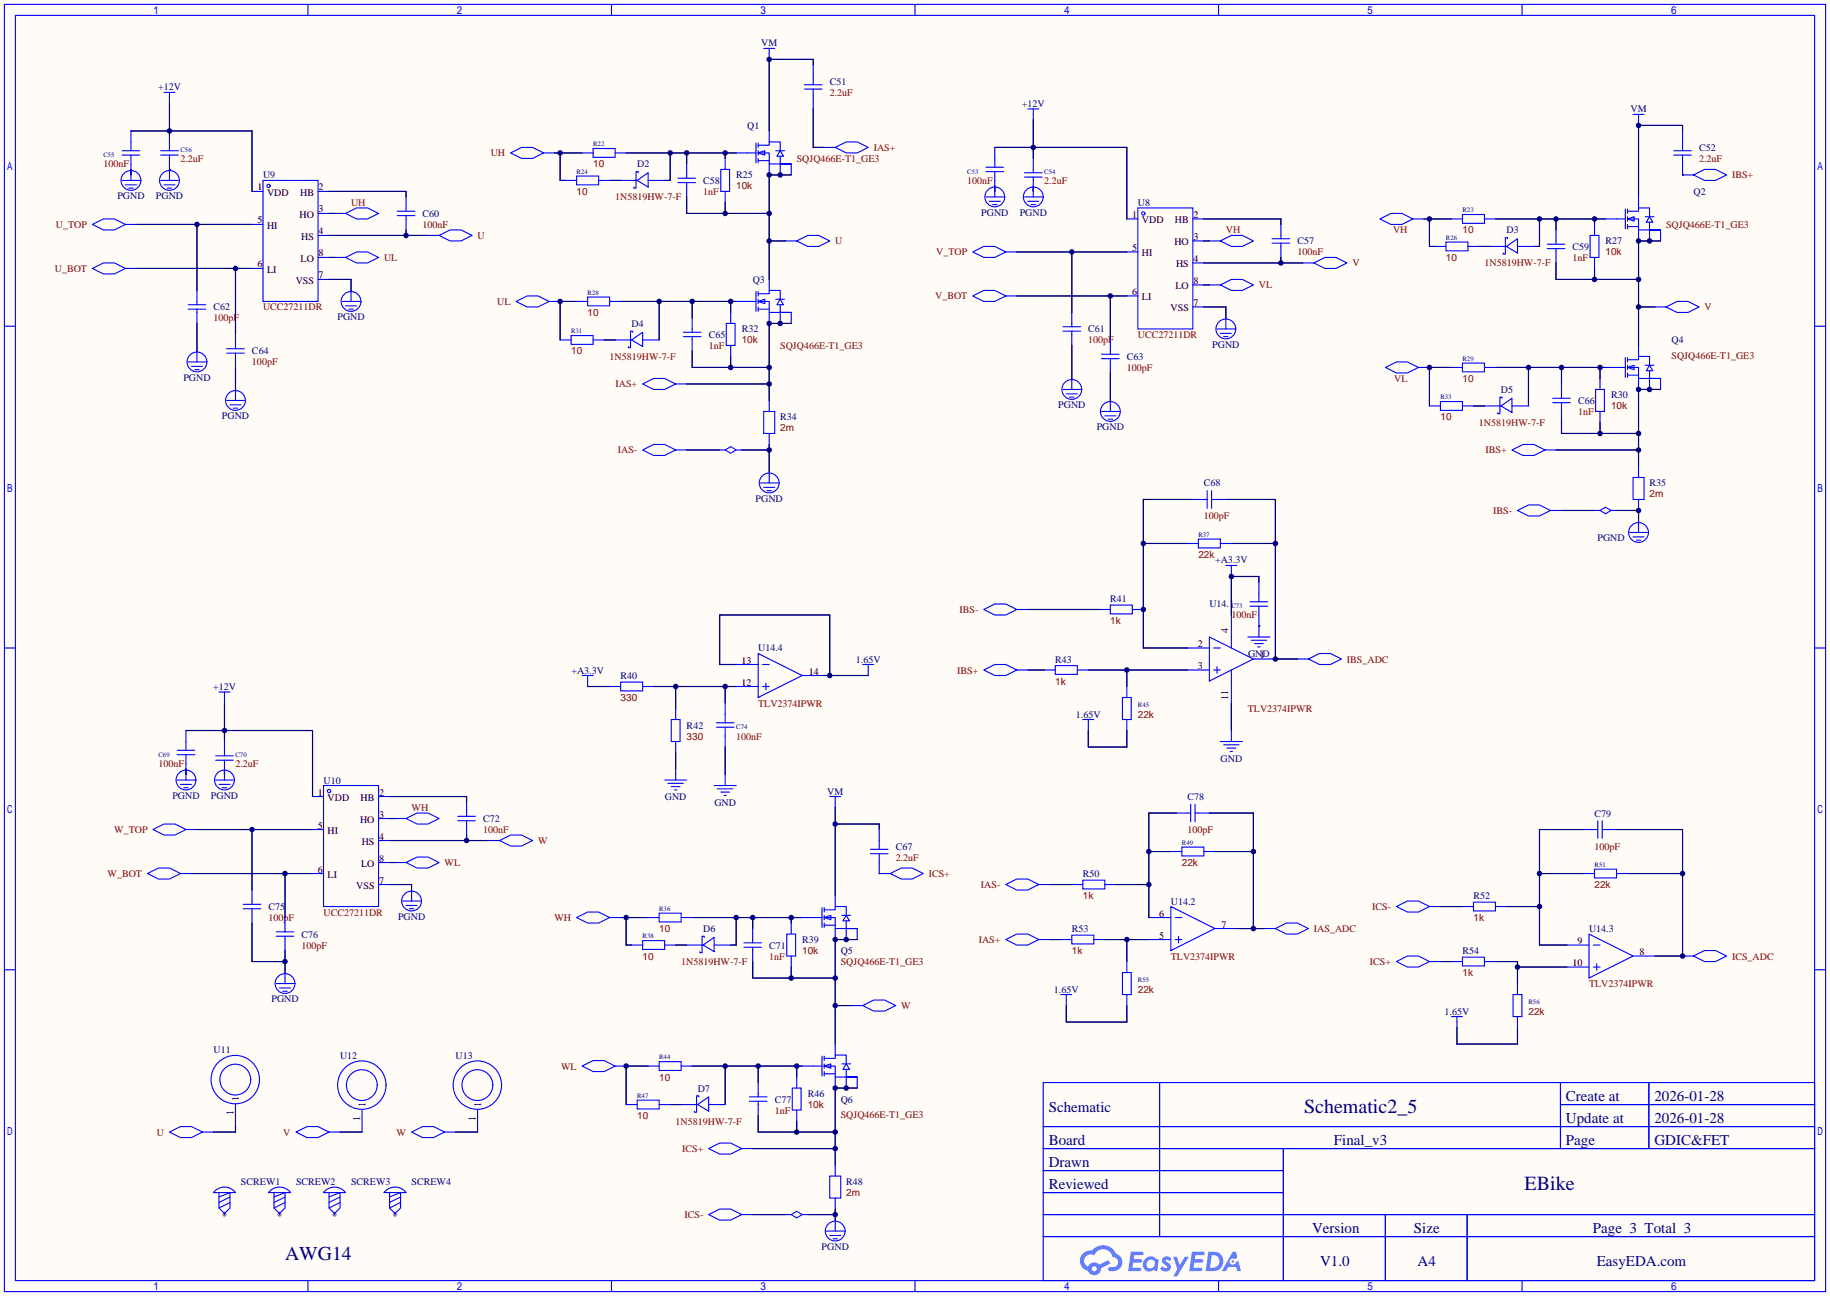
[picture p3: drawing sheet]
<svg xmlns="http://www.w3.org/2000/svg" width="422mm" height="299mm" viewBox="0 0 422 299" stroke-linecap="round" stroke-linejoin="round" font-family="sans-serif">
<path d="M0 0h422.4v299.2h-422.4z" fill="#fffcf7"/>
<g fill="#999">
<circle cx="51.8" cy="280.4" r=".51"/>
<circle cx="64.5" cy="280.4" r=".51"/>
<circle cx="77.2" cy="280.4" r=".51"/>
<circle cx="91.2" cy="280.4" r=".51"/>
</g>
<g fill="none" stroke="#00f" stroke-width=".25">
<path d="M1 1h420.4v297.2h-420.4zM3.6 3.6h415.2v292.1h-415.2zM71.1 1v2.6M141.1 1v2.6M211.2 1v2.6M281.3 1v2.6M351.3 1v2.6M1 75.3h2.6M418.8 75.3h2.6M1 149.6h2.6M418.8 149.6h2.6M1 223.9h2.6"/>
<path d="M418.8 223.9h2.6M240.8 249.9h178v45.8h-178zM267.7 249.9v35.6M360.2 249.9v15.3M360.2 255h58.6M380.6 249.9v15.3M240.8 260.1h178M240.8 265.2h178M240.8 270.3h55.4M240.8 275.3h55.4M296.2 265.2v30.5M71.1 295.7v2.5"/>
<path d="M141.1 295.7v2.5M211.2 295.7v2.5M240.8 280.4h178M240.8 285.5h178M281.3 295.7v2.5M319.8 280.4v15.3M338.6 280.4v15.3M351.3 295.7v2.5"/>
</g>
<g fill="#5487ff">
<path d="M268.5 290.3a1.3 1.3 0 0 1 1.9 .3l-.4 .6a.54 .54 0 0 0-1-.2l.2 .2a1.28 1.28 0 0 1 .8 2 1.53 1.53 0 0 1-2.2-.3l.5-.6 .8 .5a.31 .31 0 0 0 .3-.3 .31 .31 0 0 0-.2-.3 1.12 1.12 0 0 1-.7-1.9z"/>
<path d="M270.8 290.2h.8l.7 1.9 1.2-1.9h.9l-2.7 4.5h-.9l1-1.7z"/>
<path d="M261 289h2.3a.46 .46 0 0 1 .5 .1 .46 .46 0 0 1 .1 .5l-.3 .2h-1.8l-.1 .9h1.6a.4 .4 0 0 1 .3 .4 .4 .4 0 0 1-.4 .4h-1.6l-.2 1.2h1.4a.46 .46 0 0 1 .5 .1 .46 .46 0 0 1 .1 .5l-.4 .2h-2.6z"/>
<path d="M275.1 289h2.3a.47 .47 0 0 1 .5 .1 .47 .47 0 0 1 .1 .5l-.3 .2h-1.8l-.1 .9h1.6a.4 .4 0 0 1 .4 .4 .4 .4 0 0 1-.5 .4h-1.6l-.2 1.2h1.4a.46 .46 0 0 1 .5 .1 .46 .46 0 0 1 .1 .5l-.4 .2h-2.6z"/>
<path d="M284.5 289h.8l.3 1.3-.6 .4a.75 .75 0 0 0-1.1 .3 .75 .75 0 0 0 .5 1 .75 .75 0 0 0 .9-.6l.5-.3 .6 2.4h-.8l-.3-1h-1.8l-.5 1h-1z"/>
<path d="M278.9 289l-.6 4.5h1.4a2.27 2.27 0 0 0 2.7-2.3 2.27 2.27 0 0 0-2.7-2.2zM279.7 289.8a1.5 1.5 0 0 1 1.8 1.5 1.5 1.5 0 0 1-1.9 1.4h-.3z"/>
<path d="M264.4 290.6a1.6 1.6 0 0 0-.4 2.3 1.6 1.6 0 0 0 2.3 .2l.8 .4 .3-2.5-.1-.3h-.5a1.58 1.58 0 0 0-2.4-.1zM265 291.1a.99 .99 0 0 1 1.6 .6 .99 .99 0 0 1-1.3 1.1 .98 .98 0 0 1-.3-1.7z"/>
<path d="M250 289.4a2.37 2.37 0 0 0 1.1 4 1.54 1.54 0 0 0 1.8 1 1.54 1.54 0 0 0 1.2-1.6l2.2-1.1-.5-.8-2.1 1.1a1.57 1.57 0 0 0-2.6 .4 1.5 1.5 0 0 1-.7-2.1 1.5 1.5 0 0 1 2.2-.5 2.23 2.23 0 0 1 2.3-1.4 2.23 2.23 0 0 1 1.9 1.8 1.16 1.16 0 0 1 1.3 1.1 1.16 1.16 0 0 1-1.1 1.3h-.7a.47 .47 0 0 0-.5 .3 .47 .47 0 0 0 .4 .6 2.14 2.14 0 0 0 2.7-1.4 2.14 2.14 0 0 0-1.3-2.7 3.2 3.2 0 0 0-5.5-.7l-1.1 .1zM252 292.9a.6 .6 0 0 1 1.2 0 .6 .6 0 0 1-1.2 0z"/>
<circle cx="284.6" cy="291.3" r=".28"/>
</g>
<g fill="none" stroke="#00f" stroke-width=".25">
<path d="M176.3 11.2h2.5M177.5 11.2v2.5M185.7 19.6h4M187.7 15v4.6M28.2 35.8h4.1M28.2 34.8h4.1M30.2 30.2v4.6M30.2 35.8v5.9M37.1 35.8h4M37.1 34.8h4M37.8 21.3h2.6M39.1 21.3v2.6"/>
<path d="M39.1 31.5v3.3M39.1 35.8v5.9M117.9 35.3l2.5-1.3h2.5l2.6 1.3-2.6 1.3h-2.5zM125.5 35.3h2.5M134.4 35.3h2.5M136.9 34.3h5.1v2h-5.1zM142 35.3h2.5M147.3 39.9v-.3h-.5v3.8h-.5v-.2M158.5 37.8v3.3M166.4 39.1h2v5.1h-2zM167.4 36.6v2.5M169.9 35.3h4.6"/>
<path d="M174.5 33v4.6M175 35.3h2.5v2.5h5.1h-2.5v-1.7M175 33.5h2.5v-.7h2.6v2M175 35.3l1.5-.5v1zM175 33v1M175 34.8v1M175 36.6v1M175 37.1h2.5M177.5 30.2v2.6M177.5 37.8v2.6M179.1 34.8h2M180.1 34.8l.7 1.3h-1.5z"/>
<path d="M180.1 37.8v2.6M182.6 37.8v2.6M185.7 20.6h4M187.7 20.6v4.5M190.2 34h2.6M192.8 34l2.5-1.2h2.6l2.5 1.2-2.5 1.3h-2.6zM227.6 39.6h4M227.6 38.6h4M229.6 34v4.6M229.6 39.6v5.9M236.5 39.9h4M237.2 25.1h2.6"/>
<path d="M238.5 25.1v2.6M238.5 36.6v3.3M376.9 26.4h2.6M378.2 26.4v2.6M386.3 35.8h4.1M386.3 34.8h4.1M388.4 30.2v4.6M388.4 35.8v4.6h2.5M21.3 51.8l2.6-1.3h2.5l2.6 1.3-2.6 1.3h-2.5zM28.2 41.7h4.1M29 51.8h2.5M29 42.7h2.5"/>
<path d="M29.7 43.4h1M37.1 41.7h4M37.8 42.7h2.6M38.6 43.4h1M58.2 51.8h2.5M58.2 44.2h2.5M60.7 41.7h12.7v27.9h-12.7zM73.4 59.4h2.5M73.4 54.4h2.5M73.4 49.3h2.5M73.4 44.2h2.5M77.2 59.4h2.6"/>
<path d="M77.2 49.3h2.6M79.8 59.4l2.5-1.2h2.5l2.6 1.2-2.6 1.3h-2.5zM79.8 49.3l2.5-1.3h2.5l2.6 1.3-2.6 1.2h-2.5zM91.7 48.8h4.1M91.7 49.8h4.1M93.7 45.5v3.3M93.7 49.8v3.3M98.8 54.4h2.5M101.3 54.4l2.6-1.3h2.5l2.6 1.3-2.6 1.2h-2.5zM130.6 41.7h2.5M133.1 40.6h5.1v2.1h-5.1zM138.2 41.7h2.5"/>
<path d="M143.3 41.7h3.8M147.1 41.7l2.5-1.8v3.3zM149.6 41.7h3.8M156.5 42.2h4M156.5 41.1h4M158.5 42.2v3.3M167.4 44.2v2.5M181.4 55.6h2.5M183.9 55.6l2.5-1.2h2.6l2.5 1.2-2.5 1.3h-2.6zM224.5 58.2l2.6-1.3h2.5l2.6 1.3-2.6 1.2h-2.5zM227.6 45.5h4M228.3 46.5h2.6"/>
<path d="M229.1 47.2h1M232.2 58.2h2.5M236.5 40.9h4M236.5 45.5h4M237.2 46.5h2.6M238 47.2h1M238.5 40.9v4.6M260.1 58.2h2.5M260.1 50.5h2.5M262.6 48h12.7v27.9h-12.7zM275.3 55.6h2.6M275.3 50.5h2.6"/>
<path d="M279.1 55.6h2.6M281.7 55.6l2.5-1.2h2.6l2.5 1.2-2.5 1.3h-2.6zM293.6 55.1h4.1M293.6 56.1h4.1M295.7 51.8v3.3M295.7 56.1v3.3M318.5 50.5l2.6-1.2h2.5l2.5 1.2-2.5 1.3h-2.5zM326.1 50.5h2.6M331.2 56.9h2.6M333.8 55.9h5v2h-5zM335 50.5h2.6M337.6 49.5h5v2.1h-5z"/>
<path d="M338.8 56.9h2.6M342.6 50.5h2.6M343.9 56.9h3.8M347.7 56.9l2.6-1.8v3.3zM348 55.1v-.2h-.5v3.8h-.5v-.3M350.3 56.9h3.8M357.1 57.4h4.1M357.1 56.4h4.1M359.2 53.1v3.3M359.2 57.4v3.3M367 54.4h2.1v5h-2.1zM368 51.8v2.6"/>
<path d="M368 59.4v2.6M370.6 50.5h4.6M375.2 48.3v4.5M375.7 50.5h2.5v2.6h5.1h-2.6v-1.8M375.7 48.8h2.5v-.8h2.5v2M375.7 50.5l1.5-.5v1.1zM375.7 48.3v1M375.7 50v1.1M375.7 51.8v1M375.7 52.3h2.5M378.2 45.5v2.5M378.2 53.1v2.5"/>
<path d="M379.7 50h2.1M380.7 50l.8 1.3h-1.5zM380.7 53.1v2.5M383.3 53.1v2.5M390.9 40.4l2.5-1.3h2.6l2.5 1.3-2.5 1.3h-2.6zM21.3 62l2.6-1.3h2.5l2.6 1.3-2.6 1.2h-2.5zM29 62h2.5M43.4 71.4h4.1M43.4 70.4h4.1M45.5 67.1v3.3M45.5 71.4v3.3M54.4 77.2v3.3"/>
<path d="M58.2 62h2.5M73.4 64.5h2.5M79 69.6h4.1M79.8 70.6h2.5M80.5 71.4h1M81 67.1v2.5M119.1 69.6l2.6-1.3h2.5l2.5 1.3-2.5 1.3h-2.5zM126.7 69.6h2.6M129.3 78.5h2.5M131.8 77.5h5.1v2h-5.1zM133.1 69.6h2.5M135.6 68.6h5.1v2h-5.1z"/>
<path d="M136.9 78.5h2.5M140.7 69.6h2.6M142 78.5h3.8M145.8 78.5l2.5-1.8v3.3zM146 76.7v-.2h-.5v3.8h-.5v-.3M148.3 78.5h3.8M157.7 77.7h4.1M157.7 76.7h4.1M159.8 73.4v3.3M159.8 77.7v3.3M167.6 74.7h2.1v5.1h-2.1zM168.7 72.1v2.6"/>
<path d="M168.7 79.8v2.5M169.9 69.6h4.6M174.5 67.3v4.6M175 69.6h2.5v2.5h5.1h-2.5v-1.7M175 67.8h2.5v-.7h2.6v2M175 69.6l1.5-.5v1zM175 67.3v1M175 69.1v1M175 70.9v1M175 71.4h2.5M177.5 64.5v2.6M177.5 72.1v2.6"/>
<path d="M179.1 69.1h2M180.1 69.1l.7 1.3h-1.5zM180.1 72.1v2.6M182.6 72.1v2.6M224.5 68.3l2.6-1.2h2.5l2.6 1.2-2.6 1.3h-2.5zM232.2 68.3h2.5M245.4 76.5h4M245.4 75.4h4M247.4 72.1v3.3M247.4 76.5v3.3M256.3 78.5v3.3M260.1 68.3h2.5"/>
<path d="M275.3 65.8h2.6M275.3 70.9h2.6M275.3 60.7h2.6M279.1 65.8h2.6M280.9 75.9h4.1M281.7 65.8l2.5-1.3h2.6l2.5 1.3-2.5 1.3h-2.6zM281.7 77h2.5M282.4 77.7h1.1M283 73.4v2.5M300.7 60.7h2.6M303.3 60.7l2.5-1.3h2.6l2.5 1.3-2.5 1.3h-2.6zM378.2 79.8v2.5"/>
<path d="M382 70.9h2.6M384.6 70.9l2.5-1.3h2.5l2.6 1.3-2.6 1.2h-2.5zM43.4 83.6h4.1M44.2 84.6h2.5M45 85.3h1M45.5 81v2.6M52.3 81.5h4.1M52.3 80.5h4.1M52.3 92.5h4.1M53.1 93.5h2.5M53.8 94.2h1.1M54.4 81.5v3.3"/>
<path d="M54.4 89.9v2.6M148.3 88.6l2.6-1.2h2.5l2.6 1.2-2.6 1.3h-2.5zM156 88.6h2.5M176.3 95h2.5v5.1h-2.5zM177.5 92.5v2.5M245.4 89.9h4M246.1 90.9h2.6M246.9 91.7h1M247.4 87.4v2.5M254.3 82.8h4M254.3 81.8h4M254.3 95h4"/>
<path d="M255 96h2.6M255.8 96.8h1M256.3 82.8v3.3M256.3 92.5v2.5M319.8 84.8l2.5-1.2h2.6l2.5 1.2-2.5 1.3h-2.6zM327.4 84.8h2.5M329.9 93.7h2.6M332.5 92.7h5.1v2h-5.1zM335 84.8h2.6M337.6 83.8h5v2.1h-5zM337.6 93.7h2.5M342.6 84.8h2.6"/>
<path d="M342.6 93.7h3.9M346.5 93.7l2.5-1.8v3.3zM346.7 91.9v-.2h-.5v3.8h-.5v-.3M349 93.7h3.8M358.4 93h4.1M358.4 91.9h4.1M360.4 88.6v3.3M360.4 93v3.3M368.3 89.9h2v5.1h-2zM369.3 87.4v2.5M369.3 95v2.5M370.6 84.8h4.6"/>
<path d="M375.2 82.6v4.5M375.7 84.8h2.5v2.6h5.1h-2.6v-1.8M375.7 83.1h2.5v-.8h2.5v2M375.7 84.8l1.5-.5v1zM375.7 82.6v1M375.7 84.3v1M375.7 86.1v1M375.7 86.6h2.5M378.2 87.4v2.5M379.7 84.3h2.1M380.7 84.3l.8 1.3h-1.5zM380.7 87.4v2.5"/>
<path d="M383.3 87.4v2.5M148.3 103.9l2.6-1.3h2.5l2.6 1.3-2.6 1.3h-2.5zM156 103.9h2.5M166.1 103.9h1.3M167.4 103.9l1.3-.8 1.2 .8-1.2 .7zM169.9 103.9h1.3M175.5 111.5h4.1M176.3 112.5h2.5M177 113.3h1.1M177.5 100.1v2.5M177.5 109v2.5M275.3 115.3h3.3"/>
<path d="M278.6 113.3v4M279.7 113.3v4M279.7 115.3h3.3M349 103.9l2.5-1.3h2.6l2.5 1.3-2.5 1.3h-2.6zM350.3 117.9l2.5-1.3h2.5l2.6 1.3-2.6 1.2h-2.5zM356.6 103.9h2.6M357.9 117.9h2.5M368 117.9h1.3M369.3 117.9l1.3-.8 1.3 .8-1.3 .7zM371.9 117.9h1.2M376.9 110.2h2.6v5.1h-2.6zM378.2 107.7v2.5"/>
<path d="M378.2 115.3v2.6M256.3 139.7h5.1v2h-5.1zM274.1 125.5h2.5M276.6 124.5h5.1v2h-5.1zM281.7 125.5h2.5M283 130.6h2.5M284.2 130.6v2.5M288.5 140h4.1M288.5 138.9h4.1M290.6 134.4v4.5M290.6 140v7.1M376.2 122.9h4"/>
<path d="M376.9 124h2.6M377.7 124.7h1M378.2 120.4v2.5M50.5 159.8h2.6M51.8 159.8v2.5M134.4 156h2.5M135.6 156v2.5M140.7 158.5h2.6M143.3 157.5h5v2h-5zM148.3 158.5h2.6M169.9 158.5h5.1M169.9 153.4h5.1"/>
<path d="M175 150.9l10.2 5.1-10.2 5zM176 158.5h1.5M176 153.4h1.5M176.8 157.7v1.6M185.2 156h5M199.1 153.4h2.6M200.4 153.4v2.6M227.1 154.7l2.5-1.3h2.6l2.5 1.3-2.5 1.3h-2.6zM227.1 140.7l2.5-1.3h2.6l2.5 1.3-2.5 1.3h-2.6zM234.7 154.7h2.5M234.7 140.7h2.5M241 154.7h2.6"/>
<path d="M243.6 153.7h5.1v2h-5.1zM248.7 154.7h2.5M253.7 140.7h2.6M260.1 158.5v2.5M261.4 140.7h2.5M274.1 149.6h5M274.1 154.7h5M279.1 147.1l10.2 5-10.2 5.1zM280.2 149.6h1.5M280.2 154.7h1.5M280.9 153.9v1.5M284.2 142v7.6"/>
<path d="M284.2 154.7v7.6M288 147.1h5.1M288.8 147.8h3.6M289.3 152.1h5.1M289.6 148.6h2M290.3 149.4h.5M299.5 152.1h2.5M302 152.1l2.5-1.2h2.6l2.5 1.2-2.5 1.3h-2.6zM40.9 174.2h4.1M40.9 173.2h4.1M42.9 168.7v4.5M42.9 174.2v5.9"/>
<path d="M49.8 175.5h4M49.8 174.5h4M51.8 171.2v3.3M51.8 175.5v4.6M154.9 166.1h2.1v5.1h-2.1zM156 163.6v2.5M156 171.2v2.5M156 177.5v2.6M165.4 167.9h4M165.4 166.9h4M167.4 162.3v4.6M167.4 167.9v4.6"/>
<path d="M167.4 178.8v2.6M249.9 166.1h2.6M251.2 166.1v2.6M259.1 161h2v5.1h-2zM260.1 166.1v2.6M281.7 171.2h5.1M282.4 172h3.6M283.2 172.7h2M284 173.5h.5M284.2 168.7v2.5M35.3 191.5l2.5-1.3h2.6l2.5 1.3-2.5 1.3h-2.6zM40.9 180.1h4.1"/>
<path d="M41.7 181.1h2.5M42.4 181.9h1M42.9 191.5h2.6M49.8 180.1h4M50.5 181.1h2.6M51.3 181.9h1M72.1 191.5h2.6M72.1 183.9h2.6M74.7 181.4h12.7v27.9h-12.7zM87.4 199.1h2.5M87.4 194.1h2.5M87.4 189h2.5"/>
<path d="M87.4 183.9h2.5M91.2 199.1h2.5M91.2 189h2.5M93.7 199.1l2.6-1.2h2.5l2.5 1.2-2.5 1.3h-2.5zM93.7 189l2.6-1.3h2.5l2.5 1.3-2.5 1.2h-2.5zM105.7 188.5h4M105.7 189.5h4M107.7 185.2v3.3M107.7 189.5v3.3M112.8 194.1h2.5M115.3 194.1l2.6-1.3h2.5l2.5 1.3-2.5 1.2h-2.5zM153.4 180.1h5.1"/>
<path d="M154.2 180.8h3.5M154.9 181.6h2.1M155.7 182.4h.5M164.8 181.4h5.1M165.6 182.1h3.6M166.4 182.9h2M167.1 183.6h.5M191.5 183.9h2.6M192.8 183.9v2.5M200.9 197.1h4.1M200.9 196.1h4.1M202.9 197.1v4.6h2.6"/>
<path d="M202.9 191.5v4.6M270.3 196.6h2.5M271.5 187.7h3.3M272.8 195.6h5.1v2h-5.1zM274.8 185.7v4M275.8 185.7v4M275.8 187.7h3.3M277.9 196.6h2.5M365.5 191.5h3.3M368.8 189.5v4M369.8 189.5v4M369.8 191.5h3.3"/>
<path d="M34 201.7l2.6-1.3h2.5l2.6 1.3-2.6 1.2h-2.5zM41.7 201.7h2.5M56.1 209.8h4.1M56.1 208.8h4.1M58.2 205.5v3.3M58.2 209.8v3.3M63.8 216.2h4M63.8 215.1h4M65.8 211.8v3.3M65.8 216.2v3.3M72.1 201.7h2.6M87.4 204.2h2.5"/>
<path d="M93 208h4M93.7 209h2.6M94.5 209.8h1M95 205.5v2.5M133.1 211.8l2.5-1.2h2.6l2.5 1.2-2.5 1.3h-2.6zM140.7 211.8h2.6M145.8 218.2h2.5M148.3 217.2h5.1v2h-5.1zM149.6 211.8h2.5M152.1 210.8h5.1v2.1h-5.1zM153.4 218.2h2.6M157.2 211.8h2.6"/>
<path d="M158.5 218.2h3.8M162.3 218.2l2.5-1.8v3.3zM162.6 216.4v-.2h-.5v3.8h-.6v-.3M164.8 218.2h3.9M171.7 218.7h4.1M171.7 217.7h4.1M173.7 214.4v3.3M173.7 218.7v3.3M181.6 215.6h2v5.1h-2zM182.6 213.1v2.5M185.2 211.8h4.5M189.7 209.5v4.6"/>
<path d="M190.2 211.8h2.6v2.6h5.1h-2.6v-1.8M190.2 210.1h2.6v-.8h2.5v2M190.2 211.8l1.6-.5v1zM190.2 209.5v1.1M190.2 211.3v1M190.2 213.1v1M190.2 213.6h2.6M192.8 206.8v2.5M192.8 214.4v2.5M194.3 211.3h2M195.3 211.3l.8 1.3h-1.5zM195.3 214.4v2.5"/>
<path d="M197.9 214.4v2.5M205.5 201.7l2.5-1.3h2.6l2.5 1.3-2.5 1.2h-2.6zM232.2 216.9l2.5-1.3h2.5l2.6 1.3-2.6 1.3h-2.5zM232.2 204.2l2.5-1.3h2.5l2.6 1.3-2.6 1.3h-2.5zM239.8 216.9h2.5M239.8 204.2h2.5M244.9 216.9h2.5M247.4 215.9h5.1v2h-5.1zM247.4 204.2h2.5M249.9 203.2h5.1v2h-5.1zM252.5 216.9h2.5M255 204.2h2.6"/>
<path d="M265.2 211.8h5.1M265.2 216.9h5.1M270.3 209.3l10.1 5.1-10.1 5.1zM271.3 211.8h1.5M271.3 216.9h1.5M272 216.2v1.5M280.4 214.4h5.1M291.8 214.4h2.6M294.4 214.4l2.5-1.3h2.6l2.5 1.3-2.5 1.2h-2.6zM322.3 209.3l2.6-1.3h2.5l2.5 1.3-2.5 1.3h-2.5zM329.9 209.3h2.6M337.6 209.3h2.5"/>
<path d="M340.1 208.3h5.1v2h-5.1zM345.2 209.3h2.5M361.7 218.2h5.1M365.5 201.7h2.5M366.8 215.6l10.1 5.1-10.1 5.1zM367.8 218.2h1.5M368 200.7h5.1v2h-5.1zM373.1 201.7h2.6M63.8 227.1h4M64.5 228.1h2.6M65.3 228.9h1M65.8 224.5v2.6"/>
<path d="M182.6 220.7v2.6M196.6 232.2h2.5M199.1 232.2l2.6-1.3h2.5l2.6 1.3-2.6 1.2h-2.5zM244.9 229.6h2.5M246.1 229.6v2.6M259.1 224.5h2v5.1h-2zM260.1 222v2.5M260.1 229.6v2.6M322.3 222l2.6-1.3h2.5l2.5 1.3-2.5 1.3h-2.5zM329.9 222h2.6M335 222h2.6M335 234.7h2.6"/>
<path d="M336.3 234.7v2.5M337.6 221h5v2h-5zM342.6 222h2.6M349.2 229.6h2.1v5.1h-2.1zM350.3 227.1v2.5M350.3 234.7v2.5M361.7 223.3h5.1M367.8 223.3h1.5M368.6 222.5v1.5M376.9 220.7h5.1M388.4 220.7h2.5M390.9 220.7l2.5-1.2h2.6l2.5 1.2-2.5 1.3h-2.6z"/>
<path d="M54.4 255v5.1M83.6 256.3v5.1M110.2 256.3v5.1M134.4 246.1l2.5-1.2h2.5l2.6 1.2-2.6 1.3h-2.5zM142 246.1h2.5M144.5 255h2.6M147.1 254h5v2h-5zM149.6 246.1h2.5M152.1 245.1h5.1v2h-5.1zM152.1 255h2.6M157.2 246.1h2.6M157.2 255h3.8"/>
<path d="M161 255l2.6-1.8v3.3zM161.3 253.2v-.2h-.5v3.8h-.5v-.3M163.6 255h3.8M173 254.3h4M173 253.2h4M175 249.9v3.3M175 254.3v3.3M182.9 251.2h2v5.1h-2zM183.9 248.7v2.5M183.9 256.3v2.5M185.2 246.1h4.5M189.7 243.8v4.6"/>
<path d="M190.2 246.1h2.6v2.6h5.1h-2.6v-1.8M190.2 244.3h2.6v-.7h2.5v2M190.2 246.1l1.6-.5v1zM190.2 243.8v1.1M190.2 245.6v1M190.2 247.4v1M190.2 247.9h2.6M192.8 241v2.6M192.8 248.7v2.5M194.3 245.6h2M195.3 245.6l.8 1.3h-1.5zM195.3 248.7v2.5"/>
<path d="M197.9 248.7v2.5M39.1 261.4l2.6-1.3h2.5l2.5 1.3-2.5 1.2h-2.5zM46.7 261.4h2.6M49.7 274.9a3.2 3.2 0 0 1 4.7 .4h-5.1zM50.5 275.3v3.6l1.3 1.3 1.3-1.3v-3.6l-2.6 1.1M51.8 279.9v.5M53.1 276.4l-2.6 1.2M53.1 277.6l-2.6 1.3M62.4 274.9a3.2 3.2 0 0 1 4.7 .4h-5.1zM63.2 275.3v3.6l1.3 1.3 1.3-1.3v-3.6l-2.6 1.1M64.5 279.9v.5M65.8 276.4l-2.6 1.2"/>
<path d="M65.8 277.6l-2.6 1.3M68.3 261.4l2.6-1.3h2.5l2.5 1.3-2.5 1.2h-2.5zM75.1 274.9a3.2 3.2 0 0 1 4.7 .4h-5.1zM75.9 275.3v3.6l1.3 1.3 1.3-1.3v-3.6l-2.6 1.1M75.9 261.4h2.6M77.2 279.9v.5M78.5 276.4l-2.6 1.2M78.5 277.6l-2.6 1.3M89.1 274.9a3.2 3.2 0 0 1 4.6 .4h-5.1zM89.9 275.3v3.6l1.3 1.3 1.3-1.3v-3.6l-2.6 1.1M91.2 279.9v.5M92.5 276.4l-2.6 1.2"/>
<path d="M92.5 277.6l-2.6 1.3M95 261.4l2.5-1.3h2.6l2.5 1.3-2.5 1.2h-2.6zM102.6 261.4h2.6M163.6 265.2l2.5-1.3h2.6l2.5 1.3-2.5 1.2h-2.6zM171.2 265.2h2.5M191.5 271.5h2.6v5.1h-2.6zM192.8 269v2.5M192.8 276.6v2.5M163.6 280.4l2.5-1.3h2.6l2.5 1.3-2.5 1.3h-2.6zM171.2 280.4h2.5M181.4 280.4h1.2M182.6 280.4l1.3-.7 1.3 .7-1.3 .8z"/>
<path d="M185.2 280.4h1.2M190.8 284.2h4M191.5 285.2h2.6M192.3 286h1M192.8 281.7v2.5"/>
<circle cx="30.2" cy="41.7" r="2.29"/>
<circle cx="39.1" cy="41.7" r="2.29"/>
<circle cx="62" cy="42.9" r=".38"/>
<circle cx="229.6" cy="45.5" r="2.29"/>
<circle cx="238.5" cy="45.5" r="2.29"/>
<circle cx="263.9" cy="49.3" r=".38"/>
<circle cx="81" cy="69.6" r="2.29"/>
<circle cx="283" cy="75.9" r="2.29"/>
<circle cx="45.5" cy="83.6" r="2.29"/>
<circle cx="54.4" cy="92.5" r="2.29"/>
<circle cx="247.4" cy="89.9" r="2.29"/>
<circle cx="256.3" cy="95" r="2.29"/>
<circle cx="177.5" cy="111.5" r="2.29"/>
<circle cx="378.2" cy="122.9" r="2.29"/>
<circle cx="42.9" cy="180.1" r="2.29"/>
<circle cx="51.8" cy="180.1" r="2.29"/>
<circle cx="75.9" cy="182.6" r=".38"/>
<circle cx="95" cy="208" r="2.29"/>
<circle cx="65.8" cy="227.1" r="2.29"/>
<circle cx="54.3" cy="249.3" r="3.6"/>
<circle cx="54.3" cy="249.3" r="5.6"/>
<circle cx="83.5" cy="250.5" r="3.6"/>
<circle cx="83.5" cy="250.5" r="5.6"/>
<circle cx="110.2" cy="250.5" r="3.6"/>
<circle cx="110.2" cy="250.5" r="5.6"/>
<circle cx="192.8" cy="284.2" r="2.29"/>
</g>
<g fill="none" stroke="#000080" stroke-width=".25">
<path d="M187.7 15v-1.3h-10.2v16.5M30.2 30.2h28v14M30.2 39.1v1.3M39.1 39.1h.1M39.1 23.9v7.6M128 35.3h6.4M129.3 35.3v6.4h1.3M144.5 35.3h25.4M154.7 35.3v6.4h-1.3M158.5 35.3v2.5M167.4 35.3v1.3M187.7 25.1v8.9h2.5"/>
<path d="M229.6 34h30.5v16.5M238.5 27.7v8.9M388.4 30.2v-1.2h-10.2v16.5M31.5 51.8h26.7M45.5 51.8v15.3M75.9 44.2h17.8v1.3M75.9 49.3h1.3M75.9 54.4h22.9M75.9 59.4h1.3M93.7 53.1v1.3M140.7 41.7h2.6M158.5 45.5v3.8h19"/>
<path d="M167.4 46.7v2.6M177.5 55.6h3.9M182.6 40.4h-5.1v24.1M229.6 42.9v1.3M234.7 58.2h25.4M238.5 42.9v1.3M247.4 58.2v13.9M277.9 55.6h1.2M277.9 50.5h17.8v1.3M295.7 59.4v1.3M328.7 50.5h6.3M329.9 50.5v6.4h1.3"/>
<path d="M341.4 56.9h2.5M345.2 50.5h25.4M355.3 50.5v6.4h-1.2M359.2 50.5v2.6M368 50.5v1.3M383.3 55.6h-5.1v24.2M388.4 40.4h.1M31.5 62h26.7M45.5 74.7v6.3M54.4 62v15.2M75.9 64.5h5.1v2.6M133.1 69.6h-3.8v8.9"/>
<path d="M139.4 78.5h2.6M143.3 69.6h26.6M152.1 69.6v8.9M159.8 69.6v3.8M168.7 69.6v2.5M182.6 74.7h-5.1v17.8M234.7 68.3h25.4M247.4 79.8v7.6M256.3 68.3v10.2M277.9 70.9h5.1v2.5M277.9 60.7h22.8M277.9 65.8h1.2"/>
<path d="M359.2 60.7v3.8h19M368 62v2.5M378.2 70.9h3.8M54.4 84.8v5.1M158.5 88.6h19M159.8 81v3.8h17.7M168.7 82.3v2.5M256.3 86.1v6.4M335 84.8h-5.1v8.9M340.1 93.7h2.5M345.2 84.8h25.4M352.8 84.8v8.9"/>
<path d="M360.4 84.8v3.8M360.4 96.3v3.8h17.8M369.3 84.8v2.6M369.3 97.5v2.6M383.3 89.9h-5.1v17.8M158.5 103.9h7.6M171.2 103.9h6.3M177.5 102.6v6.4M275.3 115.3h-11.4v34.3h10.2M283 115.3h11.4v36.8h5.1M359.2 103.9h19M360.4 117.9h7.6"/>
<path d="M373.1 117.9h5.1v2.5M263.9 125.5h10.2M284.2 125.5h10.2M290.6 134.4v-1.3h-6.4v8.9M135.6 158.5h5.1M150.9 158.5h19M156 158.5v5.1M167.4 158.5v3.8M169.9 153.4h-3.8v-11.4h25.4v14M190.2 156h10.2M237.2 154.7h3.8M237.2 140.7h16.5"/>
<path d="M251.2 154.7h22.9M260.1 154.7v3.8M290.6 144.5h.1M42.9 168.7h29.2v15.2M42.9 177.5v1.3M51.8 162.3v8.9M51.8 177.5v1.3M156 173.7v3.8M167.4 172.5v6.3M251.2 168.7v3.8h8.9v-3.8M284.2 162.3v6.4M45.5 191.5h26.6"/>
<path d="M58.2 191.5v14M89.9 183.9h17.8v1.3M89.9 194.1h22.9M89.9 189h1.3M89.9 199.1h1.3M107.7 192.8v1.3M192.8 186.4v20.4M192.8 190.2h10.1v1.3M265.2 196.6h5.1M271.5 187.7h-6.3v24.1M279.1 187.7h10.2v26.7M280.4 196.6h8.9"/>
<path d="M365.5 191.5h-10.2v26.7h6.4M373.1 191.5h15.3v29.2h-6.4M44.2 201.7h27.9M58.2 213.1v8.9h7.6M65.8 201.7v10.1M65.8 219.5v5M89.9 204.2h5.1v1.3M143.3 211.8h6.3M144.5 211.8v6.4h1.3M156 218.2h2.5M159.8 211.8h25.4M169.9 211.8v6.4h-1.2"/>
<path d="M173.7 211.8v2.6M182.6 211.8v1.3M197.9 216.9h-5.1v24.1M202.9 201.7h.1M242.3 216.9h2.6M242.3 204.2h5.1M255 216.9h10.2M257.6 204.2h7.6M260.1 216.9v5.1M285.5 214.4h6.3M332.5 209.3h5.1M347.7 209.3h7.6"/>
<path d="M355.3 201.7h10.2M375.7 201.7h12.7M173.7 222v3.8h19.1M182.6 223.3v2.5M192.8 232.2h3.8M246.1 232.2v3.8h14v-3.8M332.5 222h2.5M336.3 237.2v3.8h14v-3.8M345.2 222h5.1v5.1M350.3 223.3h11.4M149.6 246.1h-5.1v8.9M154.7 255h2.5"/>
<path d="M159.8 246.1h25.4M167.4 246.1v8.9M175 257.6v3.8h17.8M175 246.1v3.8M183.9 246.1v2.6M183.9 258.8v2.6M197.9 251.2h-5.1v17.8M54.4 260.1v1.3h-5.1M78.5 261.4h5.1M105.2 261.4h5M173.7 265.2h19.1M192.8 279.1v2.6"/>
<path d="M173.7 280.4h7.7M186.4 280.4h6.4"/>
</g>
<g fill="#000080">
<circle cx="39.1" cy="30.2" r=".63"/>
<circle cx="154.7" cy="35.3" r=".63"/>
<circle cx="158.5" cy="35.3" r=".63"/>
<circle cx="167.4" cy="35.3" r=".63"/>
<circle cx="129.3" cy="35.3" r=".63"/>
<circle cx="152.1" cy="69.6" r=".63"/>
<circle cx="159.8" cy="69.6" r=".63"/>
<circle cx="168.7" cy="69.6" r=".63"/>
<circle cx="177.5" cy="13.7" r=".63"/>
<circle cx="260.1" cy="216.9" r=".63"/>
<circle cx="289.3" cy="214.4" r=".63"/>
<circle cx="289.3" cy="196.6" r=".63"/>
<circle cx="156" cy="158.5" r=".63"/>
<circle cx="167.4" cy="158.5" r=".63"/>
<circle cx="191.5" cy="156" r=".63"/>
<circle cx="265.2" cy="204.2" r=".63"/>
<circle cx="265.2" cy="196.6" r=".63"/>
<circle cx="180.1" cy="74.7" r=".63"/>
<circle cx="177.5" cy="74.7" r=".63"/>
<circle cx="177.5" cy="84.8" r=".63"/>
<circle cx="177.5" cy="88.6" r=".63"/>
<circle cx="168.7" cy="84.8" r=".63"/>
<circle cx="129.3" cy="69.6" r=".63"/>
<circle cx="167.4" cy="49.3" r=".63"/>
<circle cx="177.5" cy="49.3" r=".63"/>
<circle cx="177.5" cy="55.6" r=".63"/>
<circle cx="177.5" cy="40.4" r=".63"/>
<circle cx="180.1" cy="40.4" r=".63"/>
<circle cx="93.7" cy="54.4" r=".63"/>
<circle cx="294.4" cy="125.5" r=".63"/>
<circle cx="294.4" cy="152.1" r=".63"/>
<circle cx="263.9" cy="140.7" r=".63"/>
<circle cx="263.9" cy="125.5" r=".63"/>
<circle cx="388.4" cy="220.7" r=".63"/>
<circle cx="388.4" cy="201.7" r=".63"/>
<circle cx="355.3" cy="209.3" r=".63"/>
<circle cx="355.3" cy="201.7" r=".63"/>
<circle cx="350.3" cy="223.3" r=".63"/>
<circle cx="260.1" cy="154.7" r=".63"/>
<circle cx="284.2" cy="133.1" r=".63"/>
<circle cx="238.5" cy="34" r=".63"/>
<circle cx="355.3" cy="50.5" r=".63"/>
<circle cx="359.2" cy="50.5" r=".63"/>
<circle cx="368" cy="50.5" r=".63"/>
<circle cx="329.9" cy="50.5" r=".63"/>
<circle cx="352.8" cy="84.8" r=".63"/>
<circle cx="360.4" cy="84.8" r=".63"/>
<circle cx="369.3" cy="84.8" r=".63"/>
<circle cx="378.2" cy="29" r=".63"/>
<circle cx="380.7" cy="89.9" r=".63"/>
<circle cx="378.2" cy="89.9" r=".63"/>
<circle cx="378.2" cy="100.1" r=".63"/>
<circle cx="378.2" cy="103.9" r=".63"/>
<circle cx="369.3" cy="100.1" r=".63"/>
<circle cx="378.2" cy="117.9" r=".63"/>
<circle cx="329.9" cy="84.8" r=".63"/>
<circle cx="368" cy="64.5" r=".63"/>
<circle cx="378.2" cy="64.5" r=".63"/>
<circle cx="378.2" cy="70.9" r=".63"/>
<circle cx="378.2" cy="55.6" r=".63"/>
<circle cx="380.7" cy="55.6" r=".63"/>
<circle cx="295.7" cy="60.7" r=".63"/>
<circle cx="51.8" cy="168.7" r=".63"/>
<circle cx="169.9" cy="211.8" r=".63"/>
<circle cx="173.7" cy="211.8" r=".63"/>
<circle cx="182.6" cy="211.8" r=".63"/>
<circle cx="144.5" cy="211.8" r=".63"/>
<circle cx="167.4" cy="246.1" r=".63"/>
<circle cx="175" cy="246.1" r=".63"/>
<circle cx="183.9" cy="246.1" r=".63"/>
<circle cx="192.8" cy="190.2" r=".63"/>
<circle cx="195.3" cy="251.2" r=".63"/>
<circle cx="192.8" cy="251.2" r=".63"/>
<circle cx="192.8" cy="261.4" r=".63"/>
<circle cx="192.8" cy="265.2" r=".63"/>
<circle cx="183.9" cy="261.4" r=".63"/>
<circle cx="192.8" cy="280.4" r=".63"/>
<circle cx="144.5" cy="246.1" r=".63"/>
<circle cx="182.6" cy="225.8" r=".63"/>
<circle cx="192.8" cy="225.8" r=".63"/>
<circle cx="192.8" cy="232.2" r=".63"/>
<circle cx="192.8" cy="216.9" r=".63"/>
<circle cx="195.3" cy="216.9" r=".63"/>
<circle cx="107.7" cy="194.1" r=".63"/>
<circle cx="177.5" cy="103.9" r=".63"/>
<circle cx="45.5" cy="51.8" r=".63"/>
<circle cx="54.4" cy="62" r=".63"/>
<circle cx="247.4" cy="58.2" r=".63"/>
<circle cx="256.3" cy="68.3" r=".63"/>
<circle cx="58.2" cy="191.5" r=".63"/>
<circle cx="65.8" cy="201.7" r=".63"/>
<circle cx="65.8" cy="222" r=".63"/>
</g>
<g font-size="4.6" fill="#000080">
<text x="301" y="257">Schematic2_5</text>
<text x="351.9" y="274.8">EBike</text>
</g>
<text font-size="4.5" fill="#000080" x="65.8" y="290.9">AWG14</text>
<g font-size="3.5" fill="#000080">
<text x="242.1" y="256.7">Schematic</text>
<text x="361.5" y="254.2">Create at</text>
<text x="381.9" y="254.2">2026-01-28</text>
<text x="361.5" y="259.2">Update at</text>
<text x="381.9" y="259.2">2026-01-28</text>
<text x="242.1" y="264.3">Board</text>
<text x="242.1" y="269.4">Drawn</text>
<text x="307.9" y="264.3">Final_v3</text>
<text x="361.5" y="264.3">Page</text>
<text x="381.9" y="264.3">GDIC&amp;FET</text>
<text x="242.1" y="274.5">Reviewed</text>
<text x="302.9" y="284.6">Version</text>
<text x="326.4" y="284.6">Size</text>
<text x="367.7" y="284.6">Page 3 Total 3</text>
<text x="304.7" y="292.3">V1.0</text>
<text x="327.2" y="292.3">A4</text>
<text x="368.5" y="292.3">EasyEDA.com</text>
</g>
<g font-size="2.3" fill="#000080">
<text x="175.7" y="10.7">VM</text>
<text x="36.5" y="20.9">+12V</text>
<text x="191.5" y="19.6">C51</text>
<text x="172.5" y="29.8">Q1</text>
<text x="235.9" y="24.7">+12V</text>
<text x="376.3" y="26">VM</text>
<text x="392.2" y="34.8">C52</text>
<text x="60.7" y="41.2">U9</text>
<text x="147.1" y="38.7">D2</text>
<text x="169.9" y="41.2">R25</text>
<text x="27.1" y="46">PGND</text>
<text x="36" y="46">PGND</text>
<text x="162.3" y="42.5">C58</text>
<text x="262.6" y="47.5">U8</text>
<text x="390.9" y="45">Q2</text>
<text x="97.5" y="50.1">C60</text>
<text x="226.5" y="49.8">PGND</text>
<text x="235.4" y="49.8">PGND</text>
<text x="347.7" y="53.9">D3</text>
<text x="299.5" y="56.4">C57</text>
<text x="363" y="57.7">C59</text>
<text x="370.6" y="56.4">R27</text>
<text x="173.7" y="65.3">Q3</text>
<text x="49.3" y="71.7">C62</text>
<text x="77.9" y="74">PGND</text>
<text x="145.8" y="75.5">D4</text>
<text x="171.2" y="76.8">R32</text>
<text x="251.2" y="76.8">C61</text>
<text x="58.2" y="81.8">C64</text>
<text x="163.6" y="78">C65</text>
<text x="260.1" y="83.1">C63</text>
<text x="279.8" y="80.3">PGND</text>
<text x="385.8" y="79.3">Q4</text>
<text x="42.3" y="87.9">PGND</text>
<text x="244.3" y="94.3">PGND</text>
<text x="346.5" y="90.7">D5</text>
<text x="364.2" y="93.3">C66</text>
<text x="371.9" y="92">R30</text>
<text x="51.2" y="96.8">PGND</text>
<text x="180.1" y="97.1">R34</text>
<text x="253.2" y="99.4">PGND</text>
<text x="277.9" y="112.3">C68</text>
<text x="380.7" y="112.3">R35</text>
<text x="174.4" y="115.9">PGND</text>
<text x="368.7" y="125">PGND</text>
<text x="280.5" y="130.1">+A3.3V</text>
<text x="256.3" y="139">R41</text>
<text x="279.1" y="140.3">U14.1</text>
<text x="131.9" y="155.5">+A3.3V</text>
<text x="175" y="150.4">U14.4</text>
<text x="197.6" y="153">1.65V</text>
<text x="243.6" y="153">R43</text>
<text x="288.1" y="151.7">GND</text>
<text x="49.2" y="159.3">+12V</text>
<text x="143.3" y="156.8">R40</text>
<text x="248.4" y="165.7">1.65V</text>
<text x="158.5" y="168.2">R42</text>
<text x="281.7" y="175.8">GND</text>
<text x="39.8" y="184.4">PGND</text>
<text x="48.7" y="184.4">PGND</text>
<text x="74.7" y="180.9">U10</text>
<text x="153.5" y="184.7">GND</text>
<text x="164.9" y="186">GND</text>
<text x="190.9" y="183.4">VM</text>
<text x="274.1" y="184.7">C78</text>
<text x="111.5" y="189.8">C72</text>
<text x="368" y="188.5">C79</text>
<text x="206.8" y="196.1">C67</text>
<text x="249.9" y="202.5">R50</text>
<text x="270.3" y="208.8">U14.2</text>
<text x="340.1" y="207.6">R52</text>
<text x="62" y="210.1">C75</text>
<text x="91.9" y="212.4">PGND</text>
<text x="162.3" y="215.2">D6</text>
<text x="247.4" y="215.2">R53</text>
<text x="366.8" y="215.2">U14.3</text>
<text x="69.6" y="216.5">C76</text>
<text x="177.5" y="219">C71</text>
<text x="185.2" y="217.7">R39</text>
<text x="194.1" y="220.3">Q5</text>
<text x="337.6" y="220.3">R54</text>
<text x="62.7" y="231.4">PGND</text>
<text x="243.3" y="229.2">1.65V</text>
<text x="333.4" y="234.2">1.65V</text>
<text x="49.3" y="243.1">U11</text>
<text x="78.5" y="244.4">U12</text>
<text x="105.2" y="244.4">U13</text>
<text x="161" y="252">D7</text>
<text x="178.8" y="254.6">C77</text>
<text x="186.4" y="253.3">R46</text>
<text x="194.1" y="254.6">Q6</text>
<text x="55.6" y="273.6">SCREW1</text>
<text x="68.3" y="273.6">SCREW2</text>
<text x="81" y="273.6">SCREW3</text>
<text x="95" y="273.6">SCREW4</text>
<text x="195.3" y="273.6">R48</text>
<text x="189.7" y="288.6">PGND</text>
</g>
<g font-size="2.3" fill="#800000">
<text x="191.5" y="22.1">2.2uF</text>
<text x="201.7" y="34.8">IAS+</text>
<text x="23.9" y="38.7">100nF</text>
<text x="41.7" y="37.4">2.2uF</text>
<text x="113.3" y="36.1">UH</text>
<text x="136.9" y="38.7">10</text>
<text x="183.9" y="37.4">SQJQ466E-T1_GE3</text>
<text x="392.2" y="37.4">2.2uF</text>
<text x="399.8" y="41.2">IBS+</text>
<text x="81" y="47.5">UH</text>
<text x="133.1" y="45">10</text>
<text x="142" y="46.3">1N5819HW-7-F</text>
<text x="162.3" y="45">1nF</text>
<text x="169.9" y="43.7">10k</text>
<text x="223.3" y="42.5">100nF</text>
<text x="241" y="42.5">2.2uF</text>
<text x="12.9" y="52.6">U_TOP</text>
<text x="97.5" y="52.6">100nF</text>
<text x="283" y="53.9">VH</text>
<text x="321.5" y="53.9">VH</text>
<text x="337.6" y="53.9">10</text>
<text x="384.6" y="52.6">SQJQ466E-T1_GE3</text>
<text x="110.2" y="55.2">U</text>
<text x="192.8" y="56.4">U</text>
<text x="216.1" y="59">V_TOP</text>
<text x="299.5" y="59">100nF</text>
<text x="370.6" y="59">10k</text>
<text x="12.7" y="62.8">U_BOT</text>
<text x="88.6" y="60.2">UL</text>
<text x="312.2" y="61.5">V</text>
<text x="333.8" y="60.2">10</text>
<text x="342.6" y="61.5">1N5819HW-7-F</text>
<text x="363" y="60.2">1nF</text>
<text x="60.7" y="71.7">UCC27211DR</text>
<text x="114.8" y="70.4">UL</text>
<text x="215.9" y="69.1">V_BOT</text>
<text x="290.6" y="66.6">VL</text>
<text x="393.4" y="71.7">V</text>
<text x="49.3" y="74.2">100pF</text>
<text x="135.6" y="72.9">10</text>
<text x="131.8" y="81.8">10</text>
<text x="140.7" y="83.1">1N5819HW-7-F</text>
<text x="163.6" y="80.6">1nF</text>
<text x="171.2" y="79.3">10k</text>
<text x="180.1" y="80.6">SQJQ466E-T1_GE3</text>
<text x="251.2" y="79.3">100pF</text>
<text x="262.6" y="78">UCC27211DR</text>
<text x="385.8" y="82.8">SQJQ466E-T1_GE3</text>
<text x="58.2" y="84.4">100pF</text>
<text x="142.1" y="89.5">IAS+</text>
<text x="260.1" y="85.6">100pF</text>
<text x="321.8" y="88.2">VL</text>
<text x="337.6" y="88.2">10</text>
<text x="364.2" y="95.8">1nF</text>
<text x="371.9" y="94.5">10k</text>
<text x="180.1" y="99.6">2m</text>
<text x="332.5" y="97.1">10</text>
<text x="341.4" y="98.3">1N5819HW-7-F</text>
<text x="142.6" y="104.7">IAS-</text>
<text x="342.9" y="104.7">IBS+</text>
<text x="277.9" y="119.9">100pF</text>
<text x="344.7" y="118.7">IBS-</text>
<text x="380.7" y="114.9">2m</text>
<text x="276.6" y="128.8">22k</text>
<text x="221.5" y="141.5">IBS-</text>
<text x="284.2" y="142.8">100nF</text>
<text x="256.3" y="144.1">1k</text>
<text x="221" y="155.5">IBS+</text>
<text x="310.9" y="153">IBS_ADC</text>
<text x="143.3" y="161.8">330</text>
<text x="243.6" y="158">1k</text>
<text x="175" y="163.1">TLV2374IPWR</text>
<text x="262.6" y="165.7">22k</text>
<text x="288" y="164.4">TLV2374IPWR</text>
<text x="158.5" y="170.7">330</text>
<text x="169.9" y="170.7">100nF</text>
<text x="36.6" y="177.1">100nF</text>
<text x="54.4" y="177.1">2.2uF</text>
<text x="95" y="187.2">WH</text>
<text x="26.4" y="192.3">W_TOP</text>
<text x="111.5" y="192.3">100nF</text>
<text x="124.2" y="194.9">W</text>
<text x="274.1" y="192.3">100pF</text>
<text x="368" y="196.1">100pF</text>
<text x="24.8" y="202.5">W_BOT</text>
<text x="102.6" y="199.9">WL</text>
<text x="206.8" y="198.7">2.2uF</text>
<text x="214.4" y="202.5">ICS+</text>
<text x="272.8" y="199.9">22k</text>
<text x="226.4" y="205">IAS-</text>
<text x="249.9" y="207.6">1k</text>
<text x="368" y="205">22k</text>
<text x="62" y="212.6">100pF</text>
<text x="74.7" y="211.4">UCC27211DR</text>
<text x="128" y="212.6">WH</text>
<text x="152.1" y="215.2">10</text>
<text x="303.3" y="215.2">IAS_ADC</text>
<text x="316.7" y="210.1">ICS-</text>
<text x="340.1" y="212.6">1k</text>
<text x="69.6" y="219">100pF</text>
<text x="148.3" y="221.5">10</text>
<text x="177.5" y="221.5">1nF</text>
<text x="185.2" y="220.3">10k</text>
<text x="225.9" y="217.7">IAS+</text>
<text x="247.4" y="220.3">1k</text>
<text x="270.3" y="221.5">TLV2374IPWR</text>
<text x="399.8" y="221.5">ICS_ADC</text>
<text x="157.2" y="222.8">1N5819HW-7-F</text>
<text x="194.1" y="222.8">SQJQ466E-T1_GE3</text>
<text x="316.2" y="222.8">ICS+</text>
<text x="337.6" y="225.3">1k</text>
<text x="366.8" y="227.9">TLV2374IPWR</text>
<text x="208" y="233">W</text>
<text x="262.6" y="229.2">22k</text>
<text x="352.8" y="234.2">22k</text>
<text x="129.5" y="246.9">WL</text>
<text x="152.1" y="249.5">10</text>
<text x="178.8" y="257.1">1nF</text>
<text x="186.4" y="255.8">10k</text>
<text x="36.2" y="262.2">U</text>
<text x="65.4" y="262.2">V</text>
<text x="91.6" y="262.2">W</text>
<text x="147.1" y="258.4">10</text>
<text x="156" y="259.6">1N5819HW-7-F</text>
<text x="194.1" y="258.1">SQJQ466E-T1_GE3</text>
<text x="157.5" y="266">ICS+</text>
<text x="158" y="281.2">ICS-</text>
<text x="195.3" y="276.1">2m</text>
</g>
<g font-size="2.3">
<text x="59.4" y="44">1</text>
<text x="61.6" y="45.2">VDD</text>
<text x="69.3" y="45.2">HB</text>
<text x="73.5" y="44">2</text>
<text x="59.4" y="51.6">5</text>
<text x="61.6" y="52.9">HI</text>
<text x="69.1" y="50.3">HO</text>
<text x="73.5" y="49">3</text>
<text x="261.4" y="50.3">1</text>
<text x="263.6" y="51.6">VDD</text>
<text x="271.2" y="51.6">HB</text>
<text x="275.5" y="50.3">2</text>
<text x="69.5" y="55.4">HS</text>
<text x="73.5" y="59.2">8</text>
<text x="73.5" y="54.1">4</text>
<text x="261.4" y="57.9">5</text>
<text x="263.6" y="59.2">HI</text>
<text x="271.1" y="56.7">HO</text>
<text x="275.5" y="55.4">3</text>
<text x="59.4" y="61.7">6</text>
<text x="61.6" y="63">LI</text>
<text x="68.3" y="65.6">VSS</text>
<text x="69.4" y="60.5">LO</text>
<text x="73.5" y="64.3">7</text>
<text x="271.5" y="61.7">HS</text>
<text x="275.5" y="65.6">8</text>
<text x="275.5" y="60.5">4</text>
<text x="261.4" y="68.1">6</text>
<text x="263.6" y="69.4">LI</text>
<text x="270.2" y="71.9">VSS</text>
<text x="271.3" y="66.8">LO</text>
<text x="275.5" y="70.6">7</text>
<text x="276.5" y="149.4">2</text>
<text x="283.5" y="146" transform="rotate(-90 283.5 146)">4</text>
<text x="171.2" y="153.2">13</text>
<text x="186.7" y="155.7">14</text>
<text x="276.5" y="154.5">3</text>
<text x="290.8" y="151.9">1</text>
<text x="171.2" y="158.3">12</text>
<text x="283.5" y="161.5" transform="rotate(-90 283.5 161.5)">11</text>
<text x="73.4" y="183.7">1</text>
<text x="75.6" y="184.9">VDD</text>
<text x="83.2" y="184.9">HB</text>
<text x="87.5" y="183.7">2</text>
<text x="73.4" y="191.3">5</text>
<text x="83.1" y="190">HO</text>
<text x="87.5" y="188.7">3</text>
<text x="75.6" y="192.6">HI</text>
<text x="83.5" y="195.1">HS</text>
<text x="87.5" y="193.8">4</text>
<text x="73.4" y="201.4">6</text>
<text x="75.6" y="202.7">LI</text>
<text x="83.4" y="200.2">LO</text>
<text x="87.5" y="198.9">8</text>
<text x="87.5" y="204">7</text>
<text x="82.2" y="205.3">VSS</text>
<text x="267.6" y="211.6">6</text>
<text x="281.9" y="214.1">7</text>
<text x="267.6" y="216.7">5</text>
<text x="364.1" y="218">9</text>
<text x="378.5" y="220.5">8</text>
<text x="362.9" y="223">10</text>
<text x="53.9" y="257.4" transform="rotate(-90 53.9 257.4)">1</text>
<text x="55.2" y="254.3" transform="rotate(-90 55.2 254.3)">1</text>
<text x="84.4" y="255.5" transform="rotate(-90 84.4 255.5)">1</text>
<text x="111" y="255.5" transform="rotate(-90 111 255.5)">1</text>
<text x="83.1" y="258.7" transform="rotate(-90 83.1 258.7)">1</text>
<text x="109.8" y="258.7" transform="rotate(-90 109.8 258.7)">1</text>
</g>
<g font-size="1.6" fill="#000080">
<text x="41.7" y="35">C56</text>
<text x="136.9" y="33.7">R22</text>
<text x="23.9" y="36.3">C55</text>
<text x="133.1" y="40.1">R24</text>
<text x="223.3" y="40.1">C53</text>
<text x="241" y="40.1">C54</text>
<text x="337.6" y="49">R23</text>
<text x="333.8" y="55.3">R26</text>
<text x="135.6" y="68">R28</text>
<text x="131.8" y="76.9">R31</text>
<text x="337.6" y="83.3">R29</text>
<text x="332.5" y="92.1">R33</text>
<text x="276.6" y="123.9">R37</text>
<text x="284.2" y="140.4">C73</text>
<text x="262.6" y="163.3">R45</text>
<text x="169.9" y="168.3">C74</text>
<text x="36.6" y="174.7">C69</text>
<text x="54.4" y="174.7">C70</text>
<text x="272.8" y="195">R49</text>
<text x="368" y="200.1">R51</text>
<text x="152.1" y="210.3">R36</text>
<text x="148.3" y="216.6">R38</text>
<text x="262.6" y="226.8">R55</text>
<text x="352.8" y="231.8">R56</text>
<text x="152.1" y="244.5">R44</text>
<text x="147.1" y="253.4">R47</text>
</g>
</svg>
